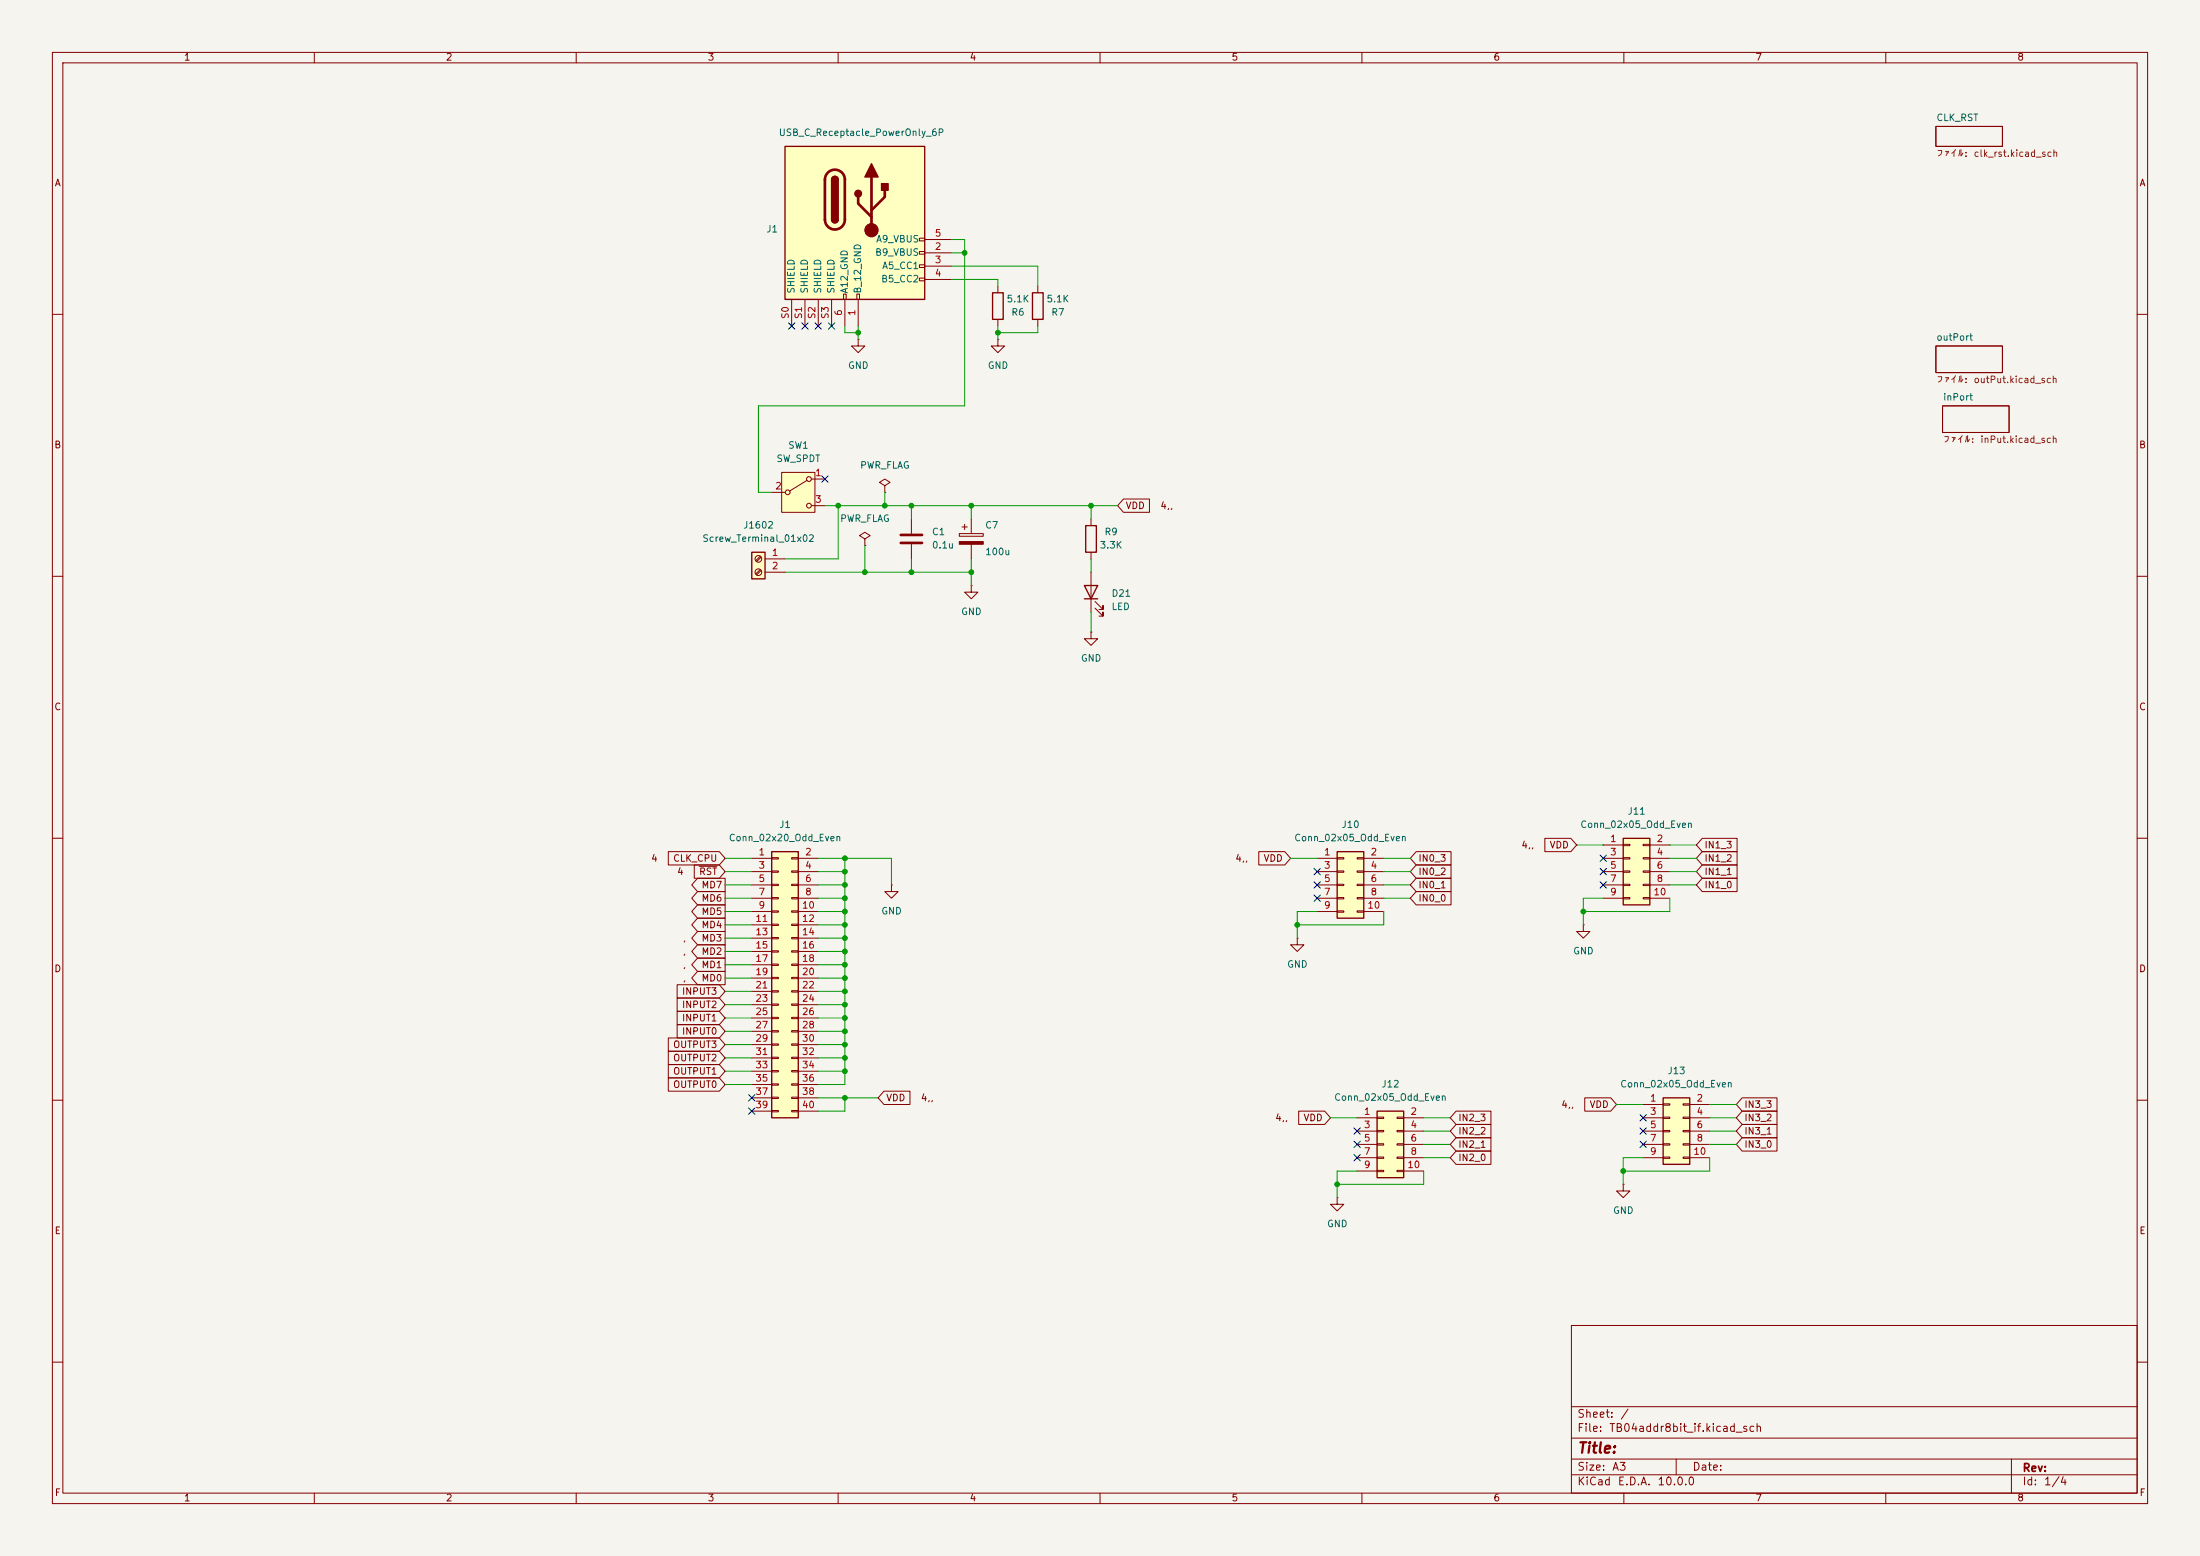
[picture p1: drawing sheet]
<svg xmlns="http://www.w3.org/2000/svg" width="420mm" height="297mm" viewBox="0 0 420 297" stroke-linecap="round" stroke-linejoin="round" font-family="sans-serif">
<path d="M0 0h420v297h-420z" fill="#f5f4ef" stroke="#f5f4ef" stroke-width=".19"/>
<g fill="none" stroke="#840000" stroke-width=".19">
<path d="M10 10h400v277h-400zM12 12h396v273h-396zM60 10v2M110 10v2M160 10v2M210 10v2M260 10v2M310 10v2M360 10v2M369.6 24.1h12.7v3.8h-12.7zM10 60h2M369.6 66h12.7v5.1h-12.7z"/>
<path d="M370.8 77.5h12.7v5.1h-12.7zM408 60h2M10 110h2M408 110h2M10 160h2M408 160h2M10 210h2M408 210h2M300 253h108v32h-108zM10 260h2M300 278.5h108M300 274.5h108"/>
<path d="M300 268.5h108M320 278.5v3M384 278.5v6.5M408 260h2M60 285v2M110 285v2M160 285v2M210 285v2M260 285v2M300 281.5h108M310 285v2M360 285v2"/>
</g>
<path d="M143.5 105.4h2.5v5.1h-2.5z" fill="#ffffc2"/>
<path d="M143.5 105.4h2.5v5.1h-2.5z" fill="none" stroke="#840000" stroke-width=".25"/>
<g fill="none" stroke="#840000" stroke-width=".19">
<path d="M145.1 106.2l-.8 .8M145.1 108.7l-.8 .9M145.3 106.3l-.9 .9M145.3 108.9l-.9 .8M146 106.7h3.9M146 109.2h3.9M185.4 111.8v1.2h1.3l-1.3 1.3-1.3-1.3h1.3M185.4 111.8h.1M302.3 176.5v1.3h1.2l-1.2 1.3-1.3-1.3h1.3M302.3 176.5h.1"/>
<circle cx="144.8" cy="106.7" r=".63"/>
<circle cx="144.8" cy="109.2" r=".63"/>
</g>
<path d="M147.3 162.6h5.1v50.8h-5.1z" fill="#ffffc2"/>
<path d="M147.3 162.6h5.1v50.8h-5.1z" fill="none" stroke="#840000" stroke-width=".25"/>
<g fill="none" stroke="#840000" stroke-width=".19">
<path d="M190.5 64.8v1.2h1.3l-1.3 1.3-1.3-1.3h1.3M190.5 64.8h.1M143.5 163.8h3.8M143.5 166.4h3.8M143.5 168.9h3.8M143.5 171.5h3.8M143.5 174h3.8M143.5 176.5h3.8M143.5 179.1h3.8M147.3 163.7h1.3v.3h-1.3zM147.3 166.2h1.3v.3h-1.3zM147.3 168.8h1.3v.2h-1.3z"/>
<path d="M147.3 171.3h1.3v.3h-1.3zM147.3 173.9h1.3v.2h-1.3zM147.3 176.4h1.3v.3h-1.3zM147.3 178.9h1.3v.3h-1.3zM151.1 163.7h1.3v.3h-1.3zM151.1 166.2h1.3v.3h-1.3zM151.1 168.8h1.3v.2h-1.3zM151.1 171.3h1.3v.3h-1.3zM151.1 173.9h1.3v.2h-1.3zM151.1 176.4h1.3v.3h-1.3zM151.1 178.9h1.3v.3h-1.3zM152.4 163.8h3.8"/>
<path d="M152.4 166.4h3.8M152.4 168.9h3.8M152.4 171.5h3.8M152.4 174h3.8M152.4 176.5h3.8M152.4 179.1h3.8M170.2 168.9v1.3h1.2l-1.2 1.3-1.3-1.3h1.3M170.2 168.9h.1M143.5 181.6h3.8M143.5 184.2h3.8M143.5 186.7h3.8M143.5 189.2h3.8"/>
<path d="M143.5 191.8h3.8M143.5 194.3h3.8M143.5 196.9h3.8M143.5 199.4h3.8M147.3 181.5h1.3v.2h-1.3zM147.3 184h1.3v.3h-1.3zM147.3 186.6h1.3v.2h-1.3zM147.3 189.1h1.3v.3h-1.3zM147.3 191.6h1.3v.3h-1.3zM147.3 194.2h1.3v.2h-1.3zM147.3 196.7h1.3v.3h-1.3zM147.3 199.3h1.3v.2h-1.3z"/>
<path d="M151.1 181.5h1.3v.2h-1.3zM151.1 184h1.3v.3h-1.3zM151.1 186.6h1.3v.2h-1.3zM151.1 189.1h1.3v.3h-1.3zM151.1 191.6h1.3v.3h-1.3zM151.1 194.2h1.3v.2h-1.3zM151.1 196.7h1.3v.3h-1.3zM151.1 199.3h1.3v.2h-1.3zM152.4 181.6h3.8M152.4 184.2h3.8M152.4 186.7h3.8M152.4 189.2h3.8"/>
<path d="M152.4 191.8h3.8M152.4 194.3h3.8M152.4 196.9h3.8M152.4 199.4h3.8M143.5 201.9h3.8M143.5 204.5h3.8M143.5 207h3.8M143.5 209.6h3.8M143.5 212.1h3.8M147.3 201.8h1.3v.3h-1.3zM147.3 204.3h1.3v.3h-1.3zM147.3 206.9h1.3v.2h-1.3z"/>
<path d="M147.3 209.4h1.3v.3h-1.3zM147.3 212h1.3v.2h-1.3zM151.1 201.8h1.3v.3h-1.3zM151.1 204.3h1.3v.3h-1.3zM151.1 206.9h1.3v.2h-1.3zM151.1 209.4h1.3v.3h-1.3zM151.1 212h1.3v.2h-1.3zM152.4 201.9h3.8M152.4 204.5h3.8M152.4 207h3.8M152.4 209.6h3.8M152.4 212.1h3.8"/>
</g>
<path d="M309.9 160h5.1v12.7h-5.1z" fill="#ffffc2"/>
<path d="M189.5 55.9h2v5.1h-2zM207 111.8h2.5l-1.2 2.5zM207 114.3h2.5M207.3 100.3h2v5.1h-2zM309.9 160h5.1v12.7h-5.1z" fill="none" stroke="#840000" stroke-width=".25"/>
<g fill="none" stroke="#840000" stroke-width=".19">
<path d="M190.5 54.6v1.3M163.8 64.8v1.2h1.3l-1.3 1.3-1.2-1.3h1.2M163.8 64.8h.1M190.5 61v1.2M174 99.1v2.8M185.4 99.1v2.8M208.3 99.1v1.2M165.1 102.9l1-.7-1-.6-1 .6 1 .7v1.2M165.1 104.1h.1M174 103.9v2.8M183.1 101.9h4.6v.5h-4.6zM183.6 100.6h1.1"/>
<path d="M184.1 100.1v1M185.4 103.9v2.8M208.3 105.4v1.3M208.3 109.2v7.6M209 116.1l1.6 1.5v-.8v.8h-.8M209 114.8l1.6 1.5v-.7v.7h-.8M208.3 120.7v1.2h1.2l-1.2 1.3-1.3-1.3h1.3M208.3 120.7h.1M247.6 179.1v1.2h1.3l-1.3 1.3-1.2-1.3h1.2M247.6 179.1h.1M306.1 161.3h3.8M306.1 163.8h3.8"/>
<path d="M306.1 166.4h3.8M306.1 168.9h3.8M306.1 171.5h3.8M309.9 161.2h1.2v.2h-1.2zM309.9 163.7h1.2v.3h-1.2zM309.9 166.2h1.2v.3h-1.2zM309.9 168.8h1.2v.2h-1.2zM309.9 171.3h1.2v.3h-1.2zM313.7 161.2h1.3v.2h-1.3zM313.7 163.7h1.3v.3h-1.3zM313.7 166.2h1.3v.3h-1.3zM313.7 168.8h1.3v.2h-1.3z"/>
<path d="M313.7 171.3h1.3v.3h-1.3zM315 161.3h3.8M315 163.8h3.8M315 166.4h3.8M315 168.9h3.8M315 171.5h3.8M255.3 228.6v1.3h1.2l-1.2 1.2-1.3-1.2h1.3M255.3 228.6h.1M309.9 226.1v1.2h1.2l-1.2 1.3-1.3-1.3h1.3M309.9 226.1h.1"/>
</g>
<path d="M183.1 103.4h4.6v.5h-4.6z" fill="#840000" stroke="#840000" stroke-width=".19"/>
<path d="M172 102.1h4M172 103.6h4" fill="none" stroke="#840000" stroke-width=".51"/>
<path d="M262.9 212.1h5.1v12.7h-5.1z" fill="#ffffc2"/>
<path d="M262.9 212.1h5.1v12.7h-5.1z" fill="none" stroke="#840000" stroke-width=".25"/>
<g fill="none" stroke="#840000" stroke-width=".19">
<path d="M259.1 213.4h3.8M259.1 215.9h3.8M259.1 218.4h3.8M262.9 213.2h1.3v.3h-1.3zM262.9 215.8h1.3v.2h-1.3zM262.9 218.3h1.3v.3h-1.3zM266.7 213.2h1.3v.3h-1.3zM266.7 215.8h1.3v.2h-1.3zM266.7 218.3h1.3v.3h-1.3zM268 213.4h3.8M268 215.9h3.8M268 218.4h3.8"/>
<path d="M259.1 221h3.8M259.1 223.5h3.8M262.9 220.9h1.3v.2h-1.3zM262.9 223.4h1.3v.2h-1.3zM266.7 220.9h1.3v.2h-1.3zM266.7 223.4h1.3v.2h-1.3zM268 221h3.8M268 223.5h3.8"/>
</g>
<path d="M149.9 27.9h26.6v29.3h-26.6z" fill="#ffffc2"/>
<g fill="none" stroke="#840000" stroke-width=".19">
<path d="M151.1 57.2v5M153.7 57.2v5M156.2 57.2v5M158.7 57.2v5M161 56.1h.5v1.1h-.5zM161.3 57.2v5M163.6 56.1h.5v1.1h-.5zM163.8 57.2v5M175.5 45.5h1v.5h-1zM175.5 48h1v.5h-1zM175.5 50.5h1v.6h-1zM175.5 53.1h1v.5h-1z"/>
<path d="M176.5 48.3h5.1M176.5 50.8h5.1M176.5 53.3h5.1M176.5 45.7h5.1"/>
</g>
<path d="M149.9 27.9h26.6v29.3h-26.6zM158.7 34.3a.64 .64 0 0 1 .7-.6 .64 .64 0 0 1 .6 .6M158.7 41.9a.64 .64 0 0 0 .7 .6 .64 .64 0 0 0 .6-.6" fill="none" stroke="#840000" stroke-width=".25"/>
<path d="M158 33a1.9 1.9 0 0 1 2.1-.5 1.9 1.9 0 0 1 1.2 1.8v7.6a1.91 1.91 0 0 1-1.9 1.9 1.91 1.91 0 0 1-1.9-1.9v-7.8l.2-.6zM163.8 37.6v1.3l2.6 2.5M166.4 33.8v10.1M168.9 36.3v1.3l-2.5 2.5" fill="none" stroke="#840000" stroke-width=".51"/>
<g fill="#840000" stroke="#840000" stroke-width=".25">
<path d="M158.7 34.3h1.3v7.6h-1.3z"/>
<path d="M158.9 33.8a.64 .64 0 0 1 .7-.1 .64 .64 0 0 1 .4 .6h-1.3z"/>
<path d="M158.7 41.9h1.3a.64 .64 0 0 1-.6 .6 .64 .64 0 0 1-.7-.6z"/>
<path d="M166.4 31.2l1.2 2.6h-2.5z"/>
<path d="M168.3 35.1h1.2v1.2h-1.2z"/>
<circle cx="163.8" cy="37" r=".63"/>
</g>
<circle cx="166.4" cy="43.9" r="1.27" fill="#840000" stroke="#840000" stroke-width=".19"/>
<path d="M149.2 90.2h6.4v7.6h-6.4z" fill="#ffffc2"/>
<g fill="none" stroke="#840000" stroke-width=".19">
<path d="M198.1 54.6v1.3M198.1 61v1.2M147.3 94h2.6M149.2 90.2h6.4v7.6h-6.4zM154.1 91.7l-3.4 2M154.9 91.4h2.6M154.9 96.5h2.6M168.9 92.7l1-.6-1-.7-1 .7 1 .6v1.3M168.9 94h.1"/>
<circle cx="150.4" cy="94" r=".46"/>
<circle cx="154.4" cy="96.5" r=".46"/>
<circle cx="154.4" cy="91.4" r=".46"/>
</g>
<path d="M197.1 55.9h2v5.1h-2z" fill="none" stroke="#840000" stroke-width=".25"/>
<path d="M255.3 162.6h5v12.7h-5z" fill="#ffffc2"/>
<path d="M255.3 162.6h5v12.7h-5z" fill="none" stroke="#840000" stroke-width=".25"/>
<g fill="none" stroke="#840000" stroke-width=".19">
<path d="M251.5 163.8h3.8M251.5 166.4h3.8M251.5 168.9h3.8M251.5 171.5h3.8M251.5 174h3.8M255.3 163.7h1.2v.3h-1.2zM255.3 166.2h1.2v.3h-1.2zM255.3 168.8h1.2v.2h-1.2zM255.3 171.3h1.2v.3h-1.2zM255.3 173.9h1.2v.2h-1.2zM259.1 163.7h1.2v.3h-1.2zM259.1 166.2h1.2v.3h-1.2z"/>
<path d="M259.1 168.8h1.2v.2h-1.2zM259.1 171.3h1.2v.3h-1.2zM259.1 173.9h1.2v.2h-1.2zM260.3 163.8h3.9M260.3 166.4h3.9M260.3 168.9h3.9M260.3 171.5h3.9M260.3 174h3.9"/>
</g>
<path d="M317.5 209.6h5.1v12.6h-5.1z" fill="#ffffc2"/>
<path d="M317.5 209.6h5.1v12.6h-5.1z" fill="none" stroke="#840000" stroke-width=".25"/>
<g fill="none" stroke="#840000" stroke-width=".19">
<path d="M214.5 95.2h4.9v2.6h-4.9l-1.1-1.3zM127.6 162.6h9.7l1.1 1.2-1.1 1.3h-9.7zM132.5 165.1h4.8l1.1 1.3-1.1 1.2h-4.8zM133.2 167.6h5.2v2.6h-5.2l-1.1-1.3zM133.2 172.7h5.2v2.6h-5.2l-1.1-1.3zM133.2 177.8h5.2v2.5h-5.2l-1.1-1.2zM133.2 170.2h5.2v2.5h-5.2l-1.1-1.2zM133.2 175.3h5.2v2.5h-5.2l-1.1-1.3zM133.5 165.4h3.4M240.3 162.6h5l1.1 1.2-1.1 1.3h-5zM270.4 170.2h6.6v2.5h-6.6l-1.2-1.2zM270.4 162.6h6.6v2.5h-6.6l-1.2-1.3z"/>
<path d="M270.4 167.6h6.6v2.6h-6.6l-1.2-1.3zM270.4 165.1h6.6v2.5h-6.6l-1.2-1.2zM294.9 160h5l1.1 1.3-1.1 1.3h-5zM325 162.6h6.6v2.5h-6.6l-1.2-1.3zM325 165.1h6.6v2.5h-6.6l-1.2-1.2zM325 167.6h6.6v2.6h-6.6l-1.2-1.3zM325 160h6.6v2.6h-6.6l-1.2-1.3zM127.6 198.1h9.7l1.1 1.3-1.1 1.3h-9.7zM129.3 188h8l1.1 1.2-1.1 1.3h-8zM129.3 193h8l1.1 1.3-1.1 1.3h-8zM129.3 190.5h8l1.1 1.3-1.1 1.2h-8zM129.3 195.6h8l1.1 1.3-1.1 1.2h-8z"/>
<path d="M133.2 180.3h5.2v2.6h-5.2l-1.1-1.3zM133.2 182.9h5.2v2.5h-5.2l-1.1-1.2zM133.2 185.4h5.2v2.6h-5.2l-1.1-1.3zM127.6 203.2h9.7l1.1 1.3-1.1 1.2h-9.7zM127.6 205.7h9.7l1.1 1.3-1.1 1.3h-9.7zM127.6 200.7h9.7l1.1 1.2-1.1 1.3h-9.7zM168.8 208.3h4.9v2.5h-4.9l-1.2-1.2zM247.9 212.1h5l1.1 1.3-1.1 1.2h-5zM278 214.6h6.6v2.6h-6.6l-1.1-1.3zM278 217.2h6.6v2.5h-6.6l-1.1-1.3zM278 212.1h6.6v2.5h-6.6l-1.1-1.2zM278 219.7h6.6v2.6h-6.6l-1.1-1.3z"/>
<path d="M302.5 209.5h5l1.1 1.3-1.1 1.3h-5zM313.7 210.8h3.8M313.7 213.4h3.8M313.7 215.9h3.8M313.7 218.4h3.8M317.5 210.7h1.3v.2h-1.3zM317.5 213.2h1.3v.3h-1.3zM317.5 215.8h1.3v.2h-1.3zM317.5 218.3h1.3v.3h-1.3zM321.3 210.7h1.3v.2h-1.3zM321.3 213.2h1.3v.3h-1.3zM321.3 215.8h1.3v.2h-1.3z"/>
<path d="M321.3 218.3h1.3v.3h-1.3zM322.6 210.8h3.8M322.6 213.4h3.8M322.6 215.9h3.8M322.6 218.4h3.8M332.6 209.5h6.6v2.6h-6.6l-1.1-1.3zM332.6 217.2h6.6v2.5h-6.6l-1.1-1.3zM332.6 212.1h6.6v2.5h-6.6l-1.1-1.2zM332.6 214.6h6.6v2.6h-6.6l-1.1-1.3zM313.7 221h3.8M317.5 220.9h1.3v.2h-1.3zM321.3 220.9h1.3v.2h-1.3z"/>
<path d="M322.6 221h3.8"/>
</g>
<g fill="none" stroke="#009600" stroke-width=".19">
<path d="M181.6 53.3h8.9v1.3M181.6 45.7h2.5v31.8h-39.3v16.5h2.5M181.6 50.8h16.5v3.8M181.6 48.3h2.5M161.3 62.2v1.3h2.5M163.8 62.2v2.6M190.5 62.2v2.6M198.1 62.2v1.3h-7.6M157.5 96.5h55.9M160 96.5v10.2h-10.1M168.9 94v2.5M174 96.5v2.6"/>
<path d="M185.4 96.5v2.6M208.3 96.5v2.6M149.9 109.2h35.5M165.1 104.1v5.1M174 106.7v2.5M185.4 106.7v5.1M208.3 106.7v2.5M208.3 116.8v3.9M138.4 171.5h5.1M138.4 168.9h5.1M138.4 176.5h5.1M138.4 174h5.1"/>
<path d="M138.4 163.8h5.1M138.4 179.1h5.1M138.4 166.4h5.1M156.2 171.5h5.1M156.2 168.9h5.1M156.2 176.5h5.1M156.2 174h5.1M156.2 163.8h14v5.1M156.2 179.1h5.1M156.2 166.4h5.1M161.3 163.8v43.2h-5.1M246.4 163.8h5.1"/>
<path d="M251.5 174h-3.9v5.1M264.2 171.5h5M264.2 168.9h5M264.2 174v2.5h-16.6M264.2 163.8h5M264.2 166.4h5M301 161.3h5.1M306.1 171.5h-3.8v5M318.8 168.9h5M318.8 171.5v2.5h-16.5M318.8 163.8h5M318.8 166.4h5"/>
<path d="M318.8 161.3h5M138.4 181.6h5.1M138.4 189.2h5.1M138.4 194.3h5.1M138.4 191.8h5.1M138.4 196.9h5.1M138.4 186.7h5.1M138.4 199.4h5.1M138.4 184.2h5.1M156.2 181.6h5.1M156.2 189.2h5.1M156.2 194.3h5.1"/>
<path d="M156.2 191.8h5.1M156.2 196.9h5.1M156.2 186.7h5.1M156.2 199.4h5.1M156.2 184.2h5.1M138.4 201.9h5.1M138.4 204.5h5.1M138.4 207h5.1M156.2 209.6h11.4M156.2 201.9h5.1M156.2 204.5h5.1M161.3 209.6v2.5h-5.1"/>
<path d="M254 213.4h5.1M271.8 215.9h5.1M271.8 213.4h5.1M271.8 218.4h5.1M308.6 210.8h5.1M326.4 215.9h5.1M326.4 213.4h5.1M326.4 218.4h5.1M326.4 210.8h5.1M259.1 223.5h-3.8v5.1M271.8 223.5v2.6h-16.5M271.8 221h5.1"/>
<path d="M313.7 221h-3.8v5.1M326.4 221v2.5h-16.5"/>
</g>
<g fill="none" stroke="#000084" stroke-width=".19">
<path d="M150.5 61.6l1.2 1.2M151.7 61.6l-1.2 1.2M153.1 61.6l1.2 1.2M154.3 61.6l-1.2 1.2M155.6 61.6l1.2 1.2M156.8 61.6l-1.2 1.2M158.1 61.6l1.3 1.2M159.4 61.6l-1.3 1.2M156.9 90.8l1.2 1.2M158.1 90.8l-1.2 1.2M250.9 165.8l1.2 1.2M250.9 168.3l1.2 1.2"/>
<path d="M250.9 170.8l1.2 1.3M252.1 165.8l-1.2 1.2M252.1 168.3l-1.2 1.2M252.1 170.8l-1.2 1.3M305.5 165.8l1.2 1.2M305.5 163.2l1.2 1.2M305.5 168.3l1.2 1.2M306.7 165.8l-1.2 1.2M306.7 163.2l-1.2 1.2M306.7 168.3l-1.2 1.2M142.9 211.5l1.2 1.2M142.9 208.9l1.2 1.3"/>
<path d="M144.1 211.5l-1.2 1.2M144.1 208.9l-1.2 1.3M258.5 215.3l1.2 1.2M258.5 217.8l1.2 1.2M259.7 215.3l-1.2 1.2M259.7 217.8l-1.2 1.2M313.1 217.8l1.2 1.2M313.1 212.8l1.2 1.2M313.1 215.3l1.2 1.2M314.3 217.8l-1.2 1.2M314.3 212.8l-1.2 1.2M314.3 215.3l-1.2 1.2"/>
<path d="M258.5 220.4l1.2 1.2M259.7 220.4l-1.2 1.2"/>
</g>
<g fill="#009600" stroke="#009600" stroke-width=".19">
<circle cx="309.9" cy="223.5" r=".46"/>
<circle cx="185.4" cy="109.2" r=".46"/>
<circle cx="174" cy="109.2" r=".46"/>
<circle cx="165.1" cy="109.2" r=".46"/>
<circle cx="160" cy="96.5" r=".46"/>
<circle cx="174" cy="96.5" r=".46"/>
<circle cx="168.9" cy="96.5" r=".46"/>
<circle cx="185.4" cy="96.5" r=".46"/>
<circle cx="161.3" cy="168.9" r=".46"/>
<circle cx="161.3" cy="171.5" r=".46"/>
<circle cx="161.3" cy="176.5" r=".46"/>
<circle cx="161.3" cy="179.1" r=".46"/>
<circle cx="161.3" cy="174" r=".46"/>
<circle cx="161.3" cy="163.8" r=".46"/>
<circle cx="161.3" cy="166.4" r=".46"/>
<circle cx="161.3" cy="181.6" r=".46"/>
<circle cx="161.3" cy="204.5" r=".46"/>
<circle cx="161.3" cy="209.6" r=".46"/>
<circle cx="255.3" cy="226.1" r=".46"/>
<circle cx="247.6" cy="176.5" r=".46"/>
<circle cx="190.5" cy="63.5" r=".46"/>
<circle cx="208.3" cy="96.5" r=".46"/>
<circle cx="163.8" cy="63.5" r=".46"/>
<circle cx="184.1" cy="48.3" r=".46"/>
<circle cx="161.3" cy="189.2" r=".46"/>
<circle cx="161.3" cy="191.8" r=".46"/>
<circle cx="161.3" cy="194.3" r=".46"/>
<circle cx="161.3" cy="196.9" r=".46"/>
<circle cx="161.3" cy="201.9" r=".46"/>
<circle cx="161.3" cy="199.4" r=".46"/>
<circle cx="161.3" cy="184.2" r=".46"/>
<circle cx="161.3" cy="186.7" r=".46"/>
<circle cx="302.3" cy="174" r=".46"/>
</g>
<text font-size="2" fill="#840000" x="301" y="277.9">Title:</text>
<g font-size="1.5" fill="#840000">
<text x="301" y="273.7">File:</text>
<text x="301" y="271">Sheet:</text>
<text x="307.1" y="273.7">TB04addr8bit_if.kicad_sch</text>
<text x="309.2" y="271">/</text>
<text x="301" y="281.1">Size:</text>
<text x="307.6" y="281.1">A3</text>
<text x="323" y="281.1">Date:</text>
<text x="386" y="281.3">Rev:</text>
<text x="301" y="283.9">KiCad</text>
<text x="308.7" y="283.9">E.D.A.</text>
<text x="316.3" y="283.9">10.0.0</text>
<text x="386" y="283.9">Id:</text>
<text x="390.1" y="283.9">1/4</text>
</g>
<g font-size="1.3" fill="#840000">
<text x="35" y="11.9">1</text>
<text x="85" y="11.9">2</text>
<text x="135" y="11.9">3</text>
<text x="185" y="11.9">4</text>
<text x="235" y="11.9">5</text>
<text x="285" y="11.9">6</text>
<text x="335" y="11.9">7</text>
<text x="385" y="11.9">8</text>
<text x="10.3" y="35.9">A</text>
<text x="408.3" y="35.9">A</text>
<text x="10.3" y="85.9">B</text>
<text x="408.2" y="85.9">B</text>
<text x="214.8" y="97.5">VDD</text>
<text x="221.4" y="97.5">4,,</text>
<text x="10.3" y="135.9">C</text>
<text x="408.2" y="135.9">C</text>
<text x="124.2" y="164.8">4</text>
<text x="128.4" y="164.8">CLK_CPU</text>
<text x="129.2" y="167.3">4</text>
<text x="133.4" y="167.3">RST</text>
<text x="235.7" y="164.8">4,,</text>
<text x="241.1" y="164.8">VDD</text>
<text x="270.7" y="164.8">IN0_3</text>
<text x="270.7" y="167.3">IN0_2</text>
<text x="290.3" y="162.2">4,,</text>
<text x="295.7" y="162.2">VDD</text>
<text x="325.3" y="164.8">IN1_2</text>
<text x="325.3" y="167.3">IN1_1</text>
<text x="325.3" y="162.2">IN1_3</text>
<text x="133.8" y="169.9">MD7</text>
<text x="133.8" y="172.4">MD6</text>
<text x="270.7" y="172.4">IN0_0</text>
<text x="270.7" y="169.9">IN0_1</text>
<text x="325.3" y="169.9">IN1_0</text>
<text x="133.8" y="174.9">MD5</text>
<text x="133.8" y="177.5">MD4</text>
<text x="10.3" y="185.9">D</text>
<text x="130.2" y="182.6">,</text>
<text x="130.2" y="180">,</text>
<text x="130.2" y="185.1">,</text>
<text x="133.8" y="182.6">MD2</text>
<text x="133.8" y="180">MD3</text>
<text x="133.8" y="185.1">MD1</text>
<text x="408.2" y="185.9">D</text>
<text x="130.1" y="190.2">INPUT3</text>
<text x="130.2" y="187.6">,</text>
<text x="133.8" y="187.6">MD0</text>
<text x="130.1" y="195.3">INPUT1</text>
<text x="130.1" y="192.7">INPUT2</text>
<text x="130.1" y="197.8">INPUT0</text>
<text x="128.4" y="202.9">OUTPUT2</text>
<text x="128.4" y="200.3">OUTPUT3</text>
<text x="128.4" y="205.4">OUTPUT1</text>
<text x="128.4" y="208">OUTPUT0</text>
<text x="169.1" y="210.5">VDD</text>
<text x="175.7" y="210.5">4,,</text>
<text x="243.3" y="214.3">4,,</text>
<text x="248.7" y="214.3">VDD</text>
<text x="278.3" y="214.3">IN2_3</text>
<text x="297.9" y="211.8">4,,</text>
<text x="303.3" y="211.8">VDD</text>
<text x="332.9" y="211.8">IN3_3</text>
<text x="332.9" y="214.3">IN3_2</text>
<text x="278.3" y="216.9">IN2_2</text>
<text x="278.3" y="219.4">IN2_1</text>
<text x="278.3" y="221.9">IN2_0</text>
<text x="332.9" y="219.4">IN3_0</text>
<text x="332.9" y="216.9">IN3_1</text>
<text x="10.3" y="235.9">E</text>
<text x="408.3" y="235.9">E</text>
<text x="10.3" y="285.9">F</text>
<text x="35" y="286.9">1</text>
<text x="85" y="286.9">2</text>
<text x="135" y="286.9">3</text>
<text x="185" y="286.9">4</text>
<text x="235" y="286.9">5</text>
<text x="285" y="286.9">6</text>
<text x="335" y="286.9">7</text>
<text x="385" y="286.9">8</text>
<text x="408.3" y="285.9">F</text>
</g>
<g font-size="1.3" fill="#006464">
<text x="369.6" y="23.4">CLK_RST</text>
<text x="148.6" y="26.3">USB_C_Receptacle_PowerOnly_6P</text>
<text x="146.2" y="44.7">J1</text>
<text x="167.1" y="46.6">A9_VBUS</text>
<text x="167" y="49.1">B9_VBUS</text>
<text x="168.3" y="51.7">A5_CC1</text>
<text x="152" y="56.1" transform="rotate(-90 152 56.1)">SHIELD</text>
<text x="154.5" y="56.1" transform="rotate(-90 154.5 56.1)">SHIELD</text>
<text x="157.1" y="56.1" transform="rotate(-90 157.1 56.1)">SHIELD</text>
<text x="159.6" y="56.1" transform="rotate(-90 159.6 56.1)">SHIELD</text>
<text x="162.2" y="56.1" transform="rotate(-90 162.2 56.1)">A12_GND</text>
<text x="164.7" y="56.1" transform="rotate(-90 164.7 56.1)">B_12_GND</text>
<text x="168.1" y="54.2">B5_CC2</text>
<text x="192.1" y="58">5.1K</text>
<text x="199.7" y="58">5.1K</text>
<text x="193" y="60.6">R6</text>
<text x="200.6" y="60.6">R7</text>
<text x="369.6" y="65.3">outPort</text>
<text x="161.8" y="70.7">GND</text>
<text x="188.5" y="70.7">GND</text>
<text x="370.8" y="76.8">inPort</text>
<text x="148.1" y="88.5">SW_SPDT</text>
<text x="150.4" y="86">SW1</text>
<text x="164.1" y="89.8">PWR_FLAG</text>
<text x="141.8" y="101.2">J1602</text>
<text x="160.3" y="99.9">PWR_FLAG</text>
<text x="188" y="101.2">C7</text>
<text x="134" y="103.7">Screw_Terminal_01x02</text>
<text x="177.8" y="102.5">C1</text>
<text x="177.8" y="105">0.1u</text>
<text x="188" y="106.3">100u</text>
<text x="209.8" y="105">3.3K</text>
<text x="210.7" y="102.5">R9</text>
<text x="183.4" y="117.7">GND</text>
<text x="212.1" y="116.8">LED</text>
<text x="212.1" y="114.2">D21</text>
<text x="206.2" y="126.6">GND</text>
<text x="310.6" y="155.8">J11</text>
<text x="139" y="160.9">Conn_02x20_Odd_Even</text>
<text x="148.7" y="158.3">J1</text>
<text x="247" y="160.9">Conn_02x05_Odd_Even</text>
<text x="256" y="158.3">J10</text>
<text x="301.6" y="158.3">Conn_02x05_Odd_Even</text>
<text x="168.1" y="174.9">GND</text>
<text x="245.6" y="185">GND</text>
<text x="300.2" y="182.5">GND</text>
<text x="263.6" y="207.9">J12</text>
<text x="309.2" y="207.9">Conn_02x05_Odd_Even</text>
<text x="318.2" y="205.3">J13</text>
<text x="254.6" y="210.4">Conn_02x05_Odd_Even</text>
<text x="307.8" y="232">GND</text>
<text x="253.2" y="234.5">GND</text>
</g>
<g font-size="1.3" fill="#725600">
<text x="369.6" y="30.3">ファイル:</text>
<text x="376.7" y="30.3">clk_rst.kicad_sch</text>
<text x="369.6" y="73.4">ファイル:</text>
<text x="376.7" y="73.4">outPut.kicad_sch</text>
<text x="370.8" y="84.9">ファイル:</text>
<text x="377.9" y="84.9">inPut.kicad_sch</text>
</g>
<g font-size="1.3" fill="#a90000">
<text x="178.4" y="45.5">5</text>
<text x="178.4" y="48">2</text>
<text x="178.4" y="50.5">3</text>
<text x="178.4" y="53.1">4</text>
<text x="150.9" y="61" transform="rotate(-90 150.9 61)">S0</text>
<text x="153.4" y="61" transform="rotate(-90 153.4 61)">S1</text>
<text x="156" y="61" transform="rotate(-90 156 61)">S2</text>
<text x="158.5" y="61" transform="rotate(-90 158.5 61)">S3</text>
<text x="161" y="60.4" transform="rotate(-90 161 60.4)">6</text>
<text x="163.6" y="60.4" transform="rotate(-90 163.6 60.4)">1</text>
<text x="147.9" y="93.7">2</text>
<text x="155.5" y="91.2">1</text>
<text x="155.5" y="96.3">3</text>
<text x="147.2" y="106.4">1</text>
<text x="147.2" y="109">2</text>
<text x="307.3" y="161">1</text>
<text x="316.2" y="161">2</text>
<text x="144.7" y="163.6">1</text>
<text x="144.7" y="166.1">3</text>
<text x="153.6" y="163.6">2</text>
<text x="153.6" y="166.1">4</text>
<text x="252.7" y="163.6">1</text>
<text x="252.7" y="166.1">3</text>
<text x="261.5" y="163.6">2</text>
<text x="261.5" y="166.1">4</text>
<text x="307.3" y="163.6">3</text>
<text x="307.3" y="166.1">5</text>
<text x="316.2" y="163.6">4</text>
<text x="316.2" y="166.1">6</text>
<text x="144.7" y="168.7">5</text>
<text x="144.7" y="171.2">7</text>
<text x="144.7" y="173.7">9</text>
<text x="153" y="173.7">10</text>
<text x="153.6" y="168.7">6</text>
<text x="153.6" y="171.2">8</text>
<text x="252.7" y="168.7">5</text>
<text x="252.7" y="171.2">7</text>
<text x="252.7" y="173.7">9</text>
<text x="260.9" y="173.7">10</text>
<text x="261.5" y="168.7">6</text>
<text x="261.5" y="171.2">8</text>
<text x="307.3" y="168.7">7</text>
<text x="307.3" y="171.2">9</text>
<text x="315.6" y="171.2">10</text>
<text x="316.2" y="168.7">8</text>
<text x="144.1" y="176.3">11</text>
<text x="144.1" y="178.8">13</text>
<text x="153" y="176.3">12</text>
<text x="153" y="178.8">14</text>
<text x="144.1" y="181.4">15</text>
<text x="144.1" y="183.9">17</text>
<text x="153" y="181.4">16</text>
<text x="153" y="183.9">18</text>
<text x="144.1" y="186.4">19</text>
<text x="144.1" y="189">21</text>
<text x="144.1" y="191.5">23</text>
<text x="153" y="186.4">20</text>
<text x="153" y="189">22</text>
<text x="153" y="191.5">24</text>
<text x="144.1" y="194.1">25</text>
<text x="144.1" y="196.6">27</text>
<text x="153" y="194.1">26</text>
<text x="153" y="196.6">28</text>
<text x="144.1" y="199.1">29</text>
<text x="144.1" y="201.7">31</text>
<text x="153" y="199.1">30</text>
<text x="153" y="201.7">32</text>
<text x="144.1" y="204.2">33</text>
<text x="144.1" y="206.8">35</text>
<text x="144.1" y="209.3">37</text>
<text x="153" y="204.2">34</text>
<text x="153" y="206.8">36</text>
<text x="153" y="209.3">38</text>
<text x="144.1" y="211.8">39</text>
<text x="153" y="211.8">40</text>
<text x="260.3" y="213.1">1</text>
<text x="260.3" y="215.6">3</text>
<text x="269.2" y="213.1">2</text>
<text x="269.2" y="215.6">4</text>
<text x="314.9" y="210.6">1</text>
<text x="314.9" y="213.1">3</text>
<text x="314.9" y="215.6">5</text>
<text x="323.8" y="210.6">2</text>
<text x="323.8" y="213.1">4</text>
<text x="323.8" y="215.6">6</text>
<text x="260.3" y="218.2">5</text>
<text x="260.3" y="220.7">7</text>
<text x="269.2" y="218.2">6</text>
<text x="269.2" y="220.7">8</text>
<text x="314.9" y="218.2">7</text>
<text x="314.9" y="220.7">9</text>
<text x="323.2" y="220.7">10</text>
<text x="323.8" y="218.2">8</text>
<text x="260.3" y="223.3">9</text>
<text x="268.6" y="223.3">10</text>
</g>
</svg>
